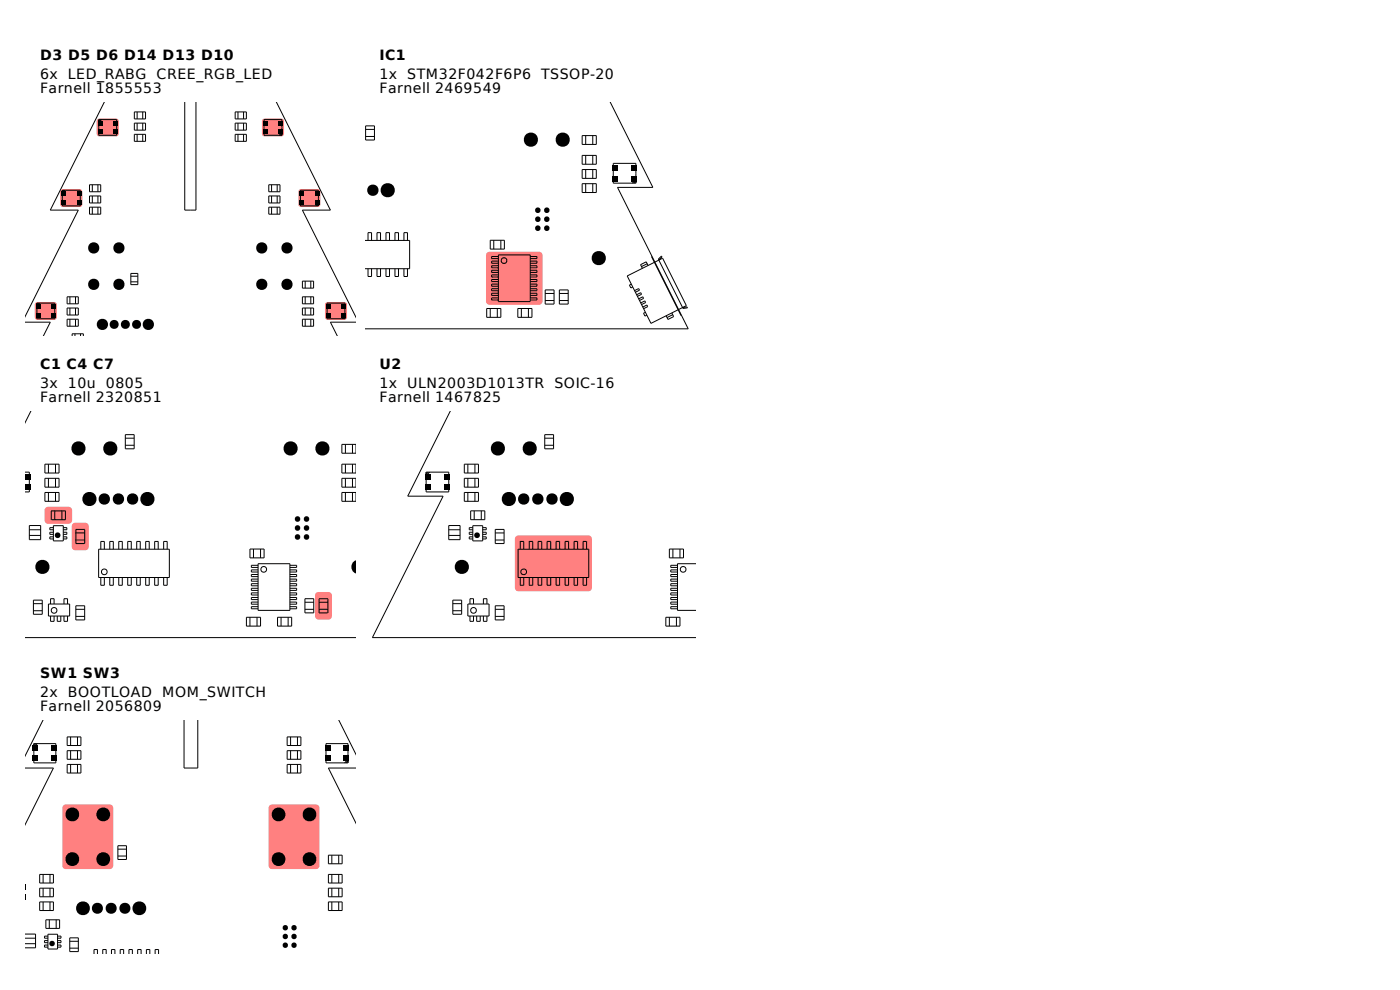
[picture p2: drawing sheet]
<svg xmlns="http://www.w3.org/2000/svg" width="297mm" height="210mm" viewBox="0 0 297 210" stroke-linecap="round" stroke-linejoin="round" font-family="sans-serif">
<g fill="#ff8080">
<path d="M20.7 25.3l.4-.2h3.5a.59 .59 0 0 1 .6 .6v2.7a.59 .59 0 0 1-.6 .5h-3.5a.59 .59 0 0 1-.6-.5v-2.7z"/>
<path d="M7.5 64.2l.5-.1h3.5a.59 .59 0 0 1 .6 .6v2.6a.59 .59 0 0 1-.6 .6h-3.5a.59 .59 0 0 1-.6-.6v-2.6z"/>
<path d="M63.5 40.3l.4-.2h3.5a.59 .59 0 0 1 .6 .6v2.6a.59 .59 0 0 1-.6 .6h-3.5a.59 .59 0 0 1-.6-.6v-2.6z"/>
<path d="M13 40.3l.4-.2h3.5a.59 .59 0 0 1 .6 .6v2.6a.59 .59 0 0 1-.6 .6h-3.5a.59 .59 0 0 1-.6-.6v-2.6z"/>
<path d="M69.1 64.2l.4-.1h3.5a.59 .59 0 0 1 .6 .6v2.6a.59 .59 0 0 1-.6 .6h-3.5a.59 .59 0 0 1-.6-.6v-2.6z"/>
<path d="M55.7 25.3l.5-.2h3.5a.59 .59 0 0 1 .6 .6v2.7a.59 .59 0 0 1-.6 .5h-3.5a.59 .59 0 0 1-.6-.5v-2.7z"/>
</g>
<g fill="#000">
<path d="M20.7 25.7h1v.9h-1zM20.7 27.5h1v.9h-1zM24 25.7h1v.9h-1zM24 27.5h1v.9h-1zM55.8 27.5h1v.9h-1zM55.8 25.7h1v.9h-1zM59.1 27.5h.9v.9h-.9zM59.1 25.7h.9v.9h-.9zM13 40.7h1v.9h-1zM13 42.4h1v1h-1zM16.3 40.7h.9v.9h-.9zM16.3 42.4h.9v1h-.9z"/>
<path d="M63.5 42.4h1v1h-1zM63.5 40.7h1v.9h-1zM66.8 42.4h1v1h-1zM66.8 40.7h1v.9h-1zM7.6 64.6h1v1h-1zM7.6 66.4h1v.9h-1zM10.9 64.6h.9v1h-.9zM10.9 66.4h.9v.9h-.9zM69.2 66.4h.9v.9h-.9zM69.2 64.6h.9v1h-.9zM72.4 66.4h1v.9h-1zM72.4 64.6h1v1h-1z"/>
<circle cx="19.9" cy="52.6" r="1.2"/>
<circle cx="25.2" cy="52.6" r="1.2"/>
<circle cx="55.5" cy="52.6" r="1.2"/>
<circle cx="60.9" cy="52.6" r="1.2"/>
<circle cx="19.9" cy="60.3" r="1.2"/>
<circle cx="21.7" cy="68.8" r="1.2"/>
<circle cx="24.2" cy="68.8" r=".96"/>
<circle cx="25.2" cy="60.3" r="1.2"/>
<circle cx="26.6" cy="68.8" r=".96"/>
<circle cx="29" cy="68.8" r=".96"/>
<circle cx="31.5" cy="68.8" r="1.2"/>
<circle cx="55.5" cy="60.3" r="1.2"/>
<circle cx="60.9" cy="60.3" r="1.2"/>
</g>
<g fill="none" stroke="#000" stroke-width=".21">
<path d="M19 39.2h2.4v1.5h-2.4zM19.6 39.2v1.5M20.8 39.2v1.5M21 25.4h3.8v3.3h-3.8zM21.3 25.4l-.3 .3M21.5 25.4l-.5 .5M22.1 21.7l-11.4 22.9h5.9l-11.1 22.3M28.5 23.7h2.4v1.5h-2.4zM28.5 26.1h2.4v1.5h-2.4zM28.5 28.5h2.4v1.5h-2.4zM29.1 23.7v1.5M29.1 26.1v1.5"/>
<path d="M29.1 28.5v1.5M30.3 23.7v1.5M30.3 26.1v1.5M30.3 28.5v1.5M39.2 21.7v22.9h2.4v-22.9M49.9 23.7h2.4v1.5h-2.4zM49.9 26.1h2.4v1.5h-2.4zM49.9 28.5h2.4v1.5h-2.4zM50.5 23.7v1.5M50.5 26.1v1.5M50.5 28.5v1.5M51.7 23.7v1.5"/>
<path d="M51.7 26.1v1.5M51.7 28.5v1.5M56 25.4h3.8v3.3h-3.8zM57 39.2h2.4v1.5h-2.4zM57.6 39.2v1.5M58.7 21.7l11.4 22.9h-5.9l11.4 22.8M58.8 39.2v1.5M59.8 28.1l-.6 .6M59.8 28.4l-.3 .3M13.2 40.4h3.8v3.3h-3.8zM13.6 40.4l-.4 .3M13.8 40.4l-.6 .5"/>
<path d="M19 43.9h2.4v1.5h-2.4zM19 41.6h2.4v1.5h-2.4zM19.6 41.6v1.5M19.6 43.9v1.5M20.8 41.6v1.5M20.8 43.9v1.5M27.8 58.6h1.4M27.8 59.8h1.4M27.8 58h1.4v2.4h-1.4zM57 43.9h2.4v1.5h-2.4zM57 41.6h2.4v1.5h-2.4zM57.6 41.6v1.5"/>
<path d="M57.6 43.9v1.5M58.8 41.6v1.5M58.8 43.9v1.5M63.7 40.4h3.8v3.3h-3.8zM64.2 59.6h2.3v1.5h-2.3zM64.8 59.6v1.5M65.9 59.6v1.5M67.5 43.1l-.5 .6M67.5 43.3l-.3 .4M5.5 68.3h5.2l-1.5 3M7.8 64.3h3.8v3.3h-3.8zM8.2 64.3l-.4 .4"/>
<path d="M8.4 64.3l-.6 .6M14.2 63h2.4v1.5h-2.4zM14.2 65.3h2.4v1.5h-2.4zM14.2 67.7h2.4v1.5h-2.4zM14.8 63v1.5M14.8 65.3v1.5M14.8 67.7v1.5M15.3 71.3v-.5h2.4v.5M15.9 70.8v.5M16 63v1.5M16 65.3v1.5M16 67.7v1.5"/>
<path d="M17.1 70.8v.5M64.2 63h2.3v1.5h-2.3zM64.2 65.3h2.3v1.5h-2.3zM64.2 67.7h2.3v1.5h-2.3zM64.8 63v1.5M64.8 65.3v1.5M64.8 67.7v1.5M65.9 63v1.5M65.9 65.3v1.5M65.9 67.7v1.5M69.4 64.3h3.8v3.3h-3.8zM73.2 67.1l-.6 .5"/>
<path d="M73.2 67.3l-.4 .3M75.6 68.3h-5.5l1.5 3"/>
</g>
<g fill="#ff8080">
<path d="M9.7 107.7l.5-.2h4.4a.75 .75 0 0 1 .7 .8v2.1a.75 .75 0 0 1-.7 .7h-4.4a.75 .75 0 0 1-.7-.7v-2.1z"/>
<path d="M15.4 111.1l.6-.2h2.1a.75 .75 0 0 1 .7 .7v4.4a.75 .75 0 0 1-.7 .7h-2.1a.75 .75 0 0 1-.8-.7v-4.4z"/>
<path d="M67.1 125.8l.5-.2h2.1a.75 .75 0 0 1 .7 .7v4.4a.75 .75 0 0 1-.7 .7h-2.1a.75 .75 0 0 1-.8-.7v-4.4z"/>
</g>
<g fill="#000">
<path d="M5.5 100.5h1v1.2h-1zM5.5 102.8h1v1.2h-1zM75 119.1l.6-.3v3a1.6 1.6 0 0 1-.6-2.7z"/>
<path d="M11.6 113.6a.6 .6 0 0 1 1.2 0 .6 .6 0 0 1-1.2 0zM64.4 113.9a.6 .6 0 0 1 1.2 0 .6 .6 0 0 1-1.2 0z"/>
<circle cx="16.7" cy="95.1" r="1.51"/>
<circle cx="23.4" cy="95.1" r="1.51"/>
<circle cx="61.7" cy="95.1" r="1.51"/>
<circle cx="68.4" cy="95.1" r="1.51"/>
<circle cx="19" cy="105.9" r="1.51"/>
<circle cx="22.1" cy="105.9" r="1.21"/>
<circle cx="25.1" cy="105.9" r="1.21"/>
<circle cx="28.1" cy="105.9" r="1.21"/>
<circle cx="31.3" cy="105.9" r="1.51"/>
<circle cx="63.1" cy="113.9" r=".6"/>
<circle cx="63.1" cy="110.1" r=".6"/>
<circle cx="63.1" cy="112" r=".59"/>
<circle cx="65" cy="110.1" r=".6"/>
<circle cx="65" cy="112" r=".59"/>
<circle cx="9" cy="120.3" r="1.51"/>
</g>
<g fill="none" stroke="#000" stroke-width=".21">
<path d="M6.6 87.2l-1.1 2.2M9.5 98.5h3v1.9h-3zM10.3 98.5v1.9M11.8 98.5v1.9M26.6 93h1.9M26.6 94.5h1.9M26.6 92.2h1.9v3h-1.9zM72.5 94.3h3v1.8h-3zM72.5 98.5h3v1.9h-3zM73.3 94.3v1.8M73.3 98.5v1.9M74.8 94.3v1.8"/>
<path d="M74.8 98.5v1.9M5.5 100.2h.7v4.2h-.7M6.2 111.5h2.4v3h-2.4zM6.2 113.6h2.4M6.2 112.4h2.4M9.5 101.5h3v1.9h-3zM9.5 104.5h3v1.9h-3zM10.3 101.5v1.9M10.3 104.5v1.9M10.9 108.4h3v1.9h-3zM11.3 111.9h-.7v.5h.7M11.3 111.5h2.1v3.3h-2.1z"/>
<path d="M11.3 113.9h-.7v.4h.7M11.3 112.9h-.7v.5h.7M11.6 108.4v1.9M11.8 101.5v1.9M11.8 104.5v1.9M13.1 108.4v1.9M13.4 111.9h.8v.5h-.8M13.4 113.9h.8v.4h-.8M13.4 112.9h.8v.5h-.8M16.1 112.3h1.9v3h-1.9zM16.1 113.1h1.9M16.1 114.6h1.9"/>
<path d="M20.9 116.5h15v6h-15zM21.4 116.5v-1.6h.7v1.6M23.3 116.5v-1.6h.7v1.6M25.2 116.5v-1.6h.7v1.6M27.1 116.5v-1.6h.8v1.6M29 116.5v-1.6h.8v1.6M30.9 116.5v-1.6h.8v1.6M32.8 116.5v-1.6h.8v1.6M34.7 116.5v-1.6h.8v1.6M53 116.5h3v1.9h-3zM53.8 116.5v1.9M54.8 119.6h6.7v9.9h-6.7z"/>
<path d="M54.8 119.9h-1.5v.5h1.5M55.3 116.5v1.9M61.5 119.9h1.4v.5h-1.4M72.5 101.5h3v1.9h-3zM72.5 104.5h3v1.9h-3zM73.3 101.5v1.9M73.3 104.5v1.9M74.8 101.5v1.9M74.8 104.5v1.9M5.5 135.3h70.1M7.1 129.6h1.9M7.1 128.1h1.9"/>
<path d="M7.1 127.3h1.9v3h-1.9zM10.3 128.1h4.5v2.6h-4.5zM10.7 128.1v-1.1h.8v1.1M10.7 130.7v1.1h.8v-1.1M12.2 130.7v1.1h.7v-1.1M13.6 128.1v-1.1h.7v1.1M13.6 130.7v1.1h.7v-1.1M16.1 128.5h1.9v3h-1.9zM16.1 130.8h1.9M16.1 129.3h1.9M21.4 122.5v1.7h.7v-1.7M23.3 122.5v1.7h.7v-1.7"/>
<path d="M25.2 122.5v1.7h.7v-1.7M27.1 122.5v1.7h.8v-1.7M29 122.5v1.7h.8v-1.7M30.9 122.5v1.7h.8v-1.7M32.8 122.5v1.7h.8v-1.7M34.7 122.5v1.7h.8v-1.7M52.3 131h3v1.8h-3zM53 131v1.8M54.5 131v1.8M54.8 120.9h-1.5v.5h1.5M54.8 121.9h-1.5v.4h1.5M54.8 122.9h-1.5v.4h1.5"/>
<path d="M54.8 123.8h-1.5v.5h1.5M54.8 124.8h-1.5v.5h1.5M54.8 125.8h-1.5v.4h1.5M54.8 126.8h-1.5v.4h1.5M54.8 127.7h-1.5v.5h1.5M54.8 128.7h-1.5v.5h1.5M58.9 131h3v1.8h-3zM59.6 131v1.8M61.1 131v1.8M61.5 120.9h1.4v.5h-1.4M61.5 121.9h1.4v.4h-1.4M61.5 122.9h1.4v.4h-1.4"/>
<path d="M61.5 123.8h1.4v.5h-1.4M61.5 124.8h1.4v.5h-1.4M61.5 125.8h1.4v.4h-1.4M61.5 126.8h1.4v.4h-1.4M61.5 127.7h1.4v.5h-1.4M61.5 128.7h1.4v.5h-1.4M64.7 129.3h1.9M64.7 127.8h1.9M64.7 127h1.9v3h-1.9zM67.7 129.3h1.9M67.7 127.8h1.9M67.7 127h1.9v3h-1.9z"/>
<circle cx="11.5" cy="129.5" r=".6"/>
<circle cx="22.1" cy="121.3" r=".6"/>
<circle cx="56" cy="120.8" r=".6"/>
</g>
<g fill="#ff8080">
<path d="M13.4 170.9l.6-.2h9.3a.73 .73 0 0 1 .7 .7v12.2a.73 .73 0 0 1-.7 .8h-9.3a.73 .73 0 0 1-.8-.8v-12.2z"/>
<path d="M57.2 170.9l.5-.2h9.3a.73 .73 0 0 1 .8 .7v12.2a.73 .73 0 0 1-.8 .8h-9.3a.73 .73 0 0 1-.7-.8v-12.2z"/>
</g>
<g fill="#000">
<path d="M6.9 158.1h1.2v1.2h-1.2zM10.9 158.1h1.2v1.2h-1.2zM68.9 158.1h1.2v1.2h-1.2zM72.9 158.1h1.2v1.2h-1.2zM6.9 160.3h1.2v1.2h-1.2zM10.9 160.3h1.2v1.2h-1.2zM68.9 160.3h1.2v1.2h-1.2zM72.9 160.3h1.2v1.2h-1.2zM5.5 187.5v1.2zM5.5 189.7v1.2z"/>
<path d="M10.5 200.2a.59 .59 0 0 1 1.1 0 .59 .59 0 0 1-1.1 0zM61.8 200.5a.6 .6 0 0 1 1.2 0 .6 .6 0 0 1-1.2 0z"/>
<circle cx="15.4" cy="172.8" r="1.47"/>
<circle cx="21.9" cy="172.8" r="1.47"/>
<circle cx="59.1" cy="172.8" r="1.47"/>
<circle cx="65.7" cy="172.8" r="1.47"/>
<circle cx="15.4" cy="182.3" r="1.47"/>
<circle cx="17.6" cy="192.7" r="1.47"/>
<circle cx="20.7" cy="192.7" r="1.18"/>
<circle cx="21.9" cy="182.3" r="1.47"/>
<circle cx="23.6" cy="192.7" r="1.18"/>
<circle cx="26.5" cy="192.7" r="1.18"/>
<circle cx="29.6" cy="192.7" r="1.47"/>
<circle cx="59.1" cy="182.3" r="1.47"/>
<circle cx="60.5" cy="198.7" r=".58"/>
<circle cx="60.5" cy="196.8" r=".58"/>
<circle cx="62.4" cy="198.7" r=".58"/>
<circle cx="62.4" cy="196.8" r=".58"/>
<circle cx="65.7" cy="182.3" r="1.47"/>
<circle cx="60.5" cy="200.5" r=".58"/>
</g>
<g fill="none" stroke="#000" stroke-width=".21">
<path d="M7.2 157.8h4.6v4h-4.6zM7.6 157.8l-.4 .4M7.9 157.8l-.7 .7M9.2 152.7l-3.7 7.4M14.3 159.3h2.9v1.8h-2.9zM14.3 156.3h2.9v1.9h-2.9zM15 156.3v1.9M15 159.3v1.8M16.4 156.3v1.9M16.4 159.3v1.8M39 152.7v10.2h3v-10.2M60.9 156.3h2.9v1.9h-2.9z"/>
<path d="M60.9 159.3h2.9v1.8h-2.9zM61.7 156.3v1.9M61.7 159.3v1.8M63.1 156.3v1.9M63.1 159.3v1.8M69.2 157.8h4.6v4h-4.6zM71.9 152.7l3.7 7.4M5.5 162.9h5.8l-5.8 11.8M14.3 162.2h2.9v1.8h-2.9zM15 162.2v1.8M16.4 162.2v1.8M25 179.4h1.8v2.9h-1.8z"/>
<path d="M60.9 162.2h2.9v1.8h-2.9zM61.7 162.2v1.8M63.1 162.2v1.8M73.8 161.2l-.7 .6M73.8 161.4l-.4 .4M75.6 162.9h-5.9l5.9 11.8M5.5 198.2h2v2.9h-2M5.5 199h2M8.4 185.5h2.9v1.8h-2.9zM8.4 188.4h2.9v1.8h-2.9zM8.4 191.3h2.9v1.9h-2.9zM9.1 185.5v1.8"/>
<path d="M9.1 188.4v1.8M9.1 191.3v1.9M9.7 195.1h2.9v1.9h-2.9zM10.2 198.6h-.8v.4h.8M10.2 198.2h2v3.1h-2zM10.2 199.5h-.8v.5h.8M10.5 195.1v1.9M10.6 185.5v1.8M10.6 188.4v1.8M10.6 191.3v1.9M11.9 195.1v1.9M12.2 198.6h.7v.4h-.7"/>
<path d="M12.2 199.5h.7v.5h-.7M14.8 199.7h1.8M14.8 199h1.8v2.9h-1.8zM25 180.1h1.8M25 181.6h1.8M69.7 181.4h2.9v1.8h-2.9zM69.7 185.5h2.9v1.8h-2.9zM69.7 188.4h2.9v1.8h-2.9zM69.7 191.3h2.9v1.9h-2.9zM70.4 181.4v1.8M70.4 185.5v1.8M70.4 188.4v1.8"/>
<path d="M70.4 191.3v1.9M71.9 181.4v1.8M71.9 185.5v1.8M71.9 188.4v1.8M71.9 191.3v1.9M5.5 200.2h2M10.2 200.5h-.8v.4h.8M12.2 200.5h.7v.4h-.7M14.8 201.1h1.8M19.9 202.3v-.9h.8v.9M21.8 202.3v-.9h.7v.9M23.7 202.3v-.9h.7v.9"/>
<path d="M25.5 202.3v-.9h.7v.9M27.4 202.3v-.9h.7v.9M29.2 202.3v-.9h.7v.9M31.1 202.3v-.9h.7v.9M32.9 202.3v-.9h.7v.9"/>
</g>
<path d="M103.3 53.6l.6-.2h10.5a.75 .75 0 0 1 .7 .8v9.7a.75 .75 0 0 1-.7 .8h-10.5a.75 .75 0 0 1-.8-.8v-9.7z" fill="#ff8080"/>
<g fill="#000">
<path d="M129.9 37.3h1.2v1.2h-1.2zM129.9 35h1.2v1.2h-1.2zM134 37.3h1.2v1.2h-1.2zM134 35h1.2v1.2h-1.2z"/>
<path d="M77.5 47.4v1.2zM115.4 48.4a.6 .6 0 0 1 1.2 0 .6 .6 0 0 1-1.2 0z"/>
<circle cx="112.6" cy="29.6" r="1.51"/>
<circle cx="119.4" cy="29.6" r="1.51"/>
<circle cx="79.1" cy="40.3" r="1.21"/>
<circle cx="82.2" cy="40.3" r="1.51"/>
<circle cx="114.1" cy="44.6" r=".6"/>
<circle cx="114.1" cy="46.5" r=".6"/>
<circle cx="114.1" cy="48.4" r=".6"/>
<circle cx="116" cy="44.6" r=".6"/>
<circle cx="116" cy="46.5" r=".6"/>
<circle cx="127.1" cy="54.8" r="1.51"/>
</g>
<g fill="none" stroke="#000" stroke-width=".21">
<path d="M77.6 27.5h1.8M77.6 29h1.8M77.6 26.7h1.8v3h-1.8zM123.5 28.8h3v1.8h-3zM123.5 33h3v1.8h-3zM123.5 36h3v1.8h-3zM123.5 39h3v1.8h-3zM124.3 28.8v1.8M124.3 33v1.8M124.3 36v1.8M124.3 39v1.8M125.8 28.8v1.8"/>
<path d="M125.8 33v1.8M125.8 36v1.8M125.8 39v1.8M129.5 21.7l9 18.1h-7.5l15 30h-68.5M130.1 34.7h4.8v4.2h-4.8zM134.9 38.1l-.7 .8M134.9 38.4l-.4 .5M77.5 51h9.4v6h-9.4M78.1 51v-1.6h.7v1.6M78.1 57v1.7h.7v-1.7M80 57v1.7h.7v-1.7M80 51v-1.6h.7v1.6"/>
<path d="M81.9 57v1.7h.7v-1.7M81.9 51v-1.6h.7v1.6M83.8 57v1.7h.7v-1.7M83.8 51v-1.6h.7v1.6M85.7 57v1.7h.8v-1.7M85.7 51v-1.6h.8v1.6M104 51h3v1.8h-3zM104.8 51v1.8M105.7 54.1h6.8v9.9h-6.8zM105.7 54.4h-1.4v.5h1.4M105.7 55.4h-1.4v.4h1.4M105.7 56.4h-1.4v.4h1.4"/>
<path d="M105.7 57.3h-1.4v.5h1.4M105.7 58.3h-1.4v.5h1.4M105.7 59.3h-1.4v.4h1.4M106.3 51v1.8M112.5 54.4h1.4v.5h-1.4M112.5 55.4h1.4v.4h-1.4M112.5 56.4h1.4v.4h-1.4M112.5 57.3h1.4v.5h-1.4M112.5 58.3h1.4v.5h-1.4M112.5 59.3h1.4v.4h-1.4M133.1 58.5l7.5-3.7 5 10-7.5 3.8zM137.3 55.9l-1.2 .7"/>
<path d="M137.5 56.3l-.4-.8-1.2 .7 .4 .7M138.2 54.4l6.3 12.6M139.8 55.2l.7-.7-.1-.2-.7 .7 5.2 10.4 1-.1-.1-.2-1 .1M103.3 65.4h3v1.9h-3zM104 65.4v1.9M105.5 65.4v1.9M105.7 60.3h-1.4v.4h1.4M105.7 61.2h-1.4v.5h1.4M105.7 62.2h-1.4v.5h1.4M105.7 63.2h-1.4v.4h1.4M109.9 65.4h3v1.9h-3zM110.6 65.4v1.9"/>
<path d="M112.1 65.4v1.9M112.5 60.3h1.4v.4h-1.4M112.5 61.2h1.4v.5h-1.4M112.5 62.2h1.4v.5h-1.4M112.5 63.2h1.4v.4h-1.4M115.7 62.3h1.9M115.7 63.8h1.9M115.7 61.5h1.9v3h-1.9zM118.7 62.3h1.9M118.7 63.8h1.9M118.7 61.5h1.9v3h-1.9zM133.9 60.3l-.4 .2 .3 .6 .5-.2"/>
<path d="M134.6 61.7l.9-.5 .2 .4-.9 .4M135.1 62.5l.8-.4 .2 .3-.9 .5M135.5 63.4l.9-.4 .2 .3-.9 .4M135.9 64.3l.9-.5 .2 .4-.9 .4M136.4 65.1l.9-.4 .1 .4-.8 .4M136.9 66.3l-.4 .2 .3 .6 .4-.2M142.5 66.4l.4 .8-1.2 .6-.4-.8M142.7 66.8l-1.2 .6"/>
<circle cx="106.9" cy="55.3" r=".6"/>
</g>
<path d="M109.5 113.8l.5-.2h14.8a.75 .75 0 0 1 .8 .7v10.4a.75 .75 0 0 1-.8 .7h-14.8a.75 .75 0 0 1-.8-.7v-10.4z" fill="#ff8080"/>
<g fill="#000">
<path d="M90.1 100.5h1.2v1.2h-1.2zM90.1 102.8h1.2v1.2h-1.2zM94.3 100.5h1.2v1.2h-1.2zM94.3 102.8h1.2v1.2h-1.2z"/>
<path d="M100.6 113.6a.6 .6 0 0 1 1.2 0 .6 .6 0 0 1-1.2 0zM147.6 113.3v1.2z"/>
<circle cx="105.6" cy="95.1" r="1.51"/>
<circle cx="112.4" cy="95.1" r="1.51"/>
<circle cx="108" cy="105.9" r="1.51"/>
<circle cx="111.1" cy="105.9" r="1.21"/>
<circle cx="114.1" cy="105.9" r="1.21"/>
<circle cx="117.1" cy="105.9" r="1.21"/>
<circle cx="120.3" cy="105.9" r="1.51"/>
<circle cx="98" cy="120.3" r="1.51"/>
</g>
<g fill="none" stroke="#000" stroke-width=".21">
<path d="M95.5 87.2l-9 18.1h7.5l-15 30h68.6M98.5 98.5h3v1.9h-3zM99.3 98.5v1.9M100.8 98.5v1.9M115.6 93h1.9M115.6 94.5h1.9M115.6 92.2h1.9v3h-1.9zM90.4 100.2h4.8v4.2h-4.8zM90.9 100.2l-.5 .4M91.2 100.2l-.8 .7M95.2 111.5h2.4v3h-2.4zM95.2 113.6h2.4"/>
<path d="M95.2 112.4h2.4M98.5 101.5h3v1.9h-3zM98.5 104.5h3v1.9h-3zM99.3 101.5v1.9M99.3 104.5v1.9M99.9 108.4h3v1.9h-3zM100.3 111.9h-.7v.5h.7M100.3 111.5h2.1v3.3h-2.1zM100.3 113.9h-.7v.4h.7M100.3 112.9h-.7v.5h.7M100.6 108.4v1.9M100.8 101.5v1.9"/>
<path d="M100.8 104.5v1.9M102.1 108.4v1.9M102.4 111.9h.8v.5h-.8M102.4 113.9h.8v.4h-.8M102.4 112.9h.8v.5h-.8M105.1 112.3h1.9v3h-1.9zM105.1 113.1h1.9M105.1 114.6h1.9M109.9 116.5h15v6h-15zM110.4 116.5v-1.6h.7v1.6M112.3 116.5v-1.6h.7v1.6M114.2 116.5v-1.6h.7v1.6"/>
<path d="M116.1 116.5v-1.6h.7v1.6M118 116.5v-1.6h.7v1.6M119.9 116.5v-1.6h.7v1.6M121.8 116.5v-1.6h.8v1.6M123.7 116.5v-1.6h.8v1.6M142 116.5h3v1.9h-3zM142.8 116.5v1.9M143.7 119.9h-1.4v.5h1.4M144.3 116.5v1.9M147.6 119.6h-3.9v9.9h3.9M96.1 129.6h1.8M96.1 128.1h1.8"/>
<path d="M96.1 127.3h1.8v3h-1.8zM99.3 128.1h4.5v2.6h-4.5zM99.7 128.1v-1.1h.8v1.1M99.7 130.7v1.1h.8v-1.1M101.1 130.7v1.1h.8v-1.1M102.6 130.7v1.1h.7v-1.1M102.6 128.1v-1.1h.7v1.1M105.1 128.5h1.9v3h-1.9zM105.1 130.8h1.9M105.1 129.3h1.9M110.4 122.5v1.7h.7v-1.7M112.3 122.5v1.7h.7v-1.7"/>
<path d="M114.2 122.5v1.7h.7v-1.7M116.1 122.5v1.7h.7v-1.7M118 122.5v1.7h.7v-1.7M119.9 122.5v1.7h.7v-1.7M121.8 122.5v1.7h.8v-1.7M123.7 122.5v1.7h.8v-1.7M141.3 131h3v1.8h-3zM142 131v1.8M143.5 131v1.8M143.7 120.9h-1.4v.5h1.4M143.7 121.9h-1.4v.4h1.4M143.7 122.9h-1.4v.4h1.4"/>
<path d="M143.7 123.8h-1.4v.5h1.4M143.7 124.8h-1.4v.5h1.4M143.7 125.8h-1.4v.4h1.4M143.7 126.8h-1.4v.4h1.4M143.7 127.7h-1.4v.5h1.4M143.7 128.7h-1.4v.5h1.4"/>
<circle cx="100.5" cy="129.5" r=".6"/>
<circle cx="111.1" cy="121.3" r=".6"/>
<circle cx="144.9" cy="120.8" r=".6"/>
</g>
<g font-size="3">
<text x="8.5" y="12.8">D3 D5 D6 D14 D13 D10</text>
<text x="8.5" y="16.8">6x</text>
<text x="14.4" y="16.8">LED_RABG</text>
<text x="33.2" y="16.8">CREE_RGB_LED</text>
<text x="80.5" y="12.8">IC1</text>
<text x="80.5" y="16.8">1x</text>
<text x="86.4" y="16.8">STM32F042F6P6</text>
<text x="114.8" y="16.8">TSSOP-20</text>
<text x="8.5" y="19.8">Farnell 1855553</text>
<text x="80.5" y="19.8">Farnell 2469549</text>
<text x="8.5" y="78.3">C1 C4 C7</text>
<text x="8.5" y="82.3">3x</text>
<text x="14.4" y="82.3">10u</text>
<text x="22.5" y="82.3">0805</text>
<text x="80.5" y="78.3">U2</text>
<text x="80.5" y="82.3">1x</text>
<text x="86.4" y="82.3">ULN2003D1013TR</text>
<text x="117.6" y="82.3">SOIC-16</text>
<text x="8.5" y="85.3">Farnell 2320851</text>
<text x="80.5" y="85.3">Farnell 1467825</text>
<text x="8.5" y="143.8">SW1 SW3</text>
<text x="8.5" y="147.8">2x</text>
<text x="14.4" y="147.8">BOOTLOAD</text>
<text x="34.4" y="147.8">MOM_SWITCH</text>
<text x="8.5" y="150.8">Farnell 2056809</text>
</g>
</svg>
